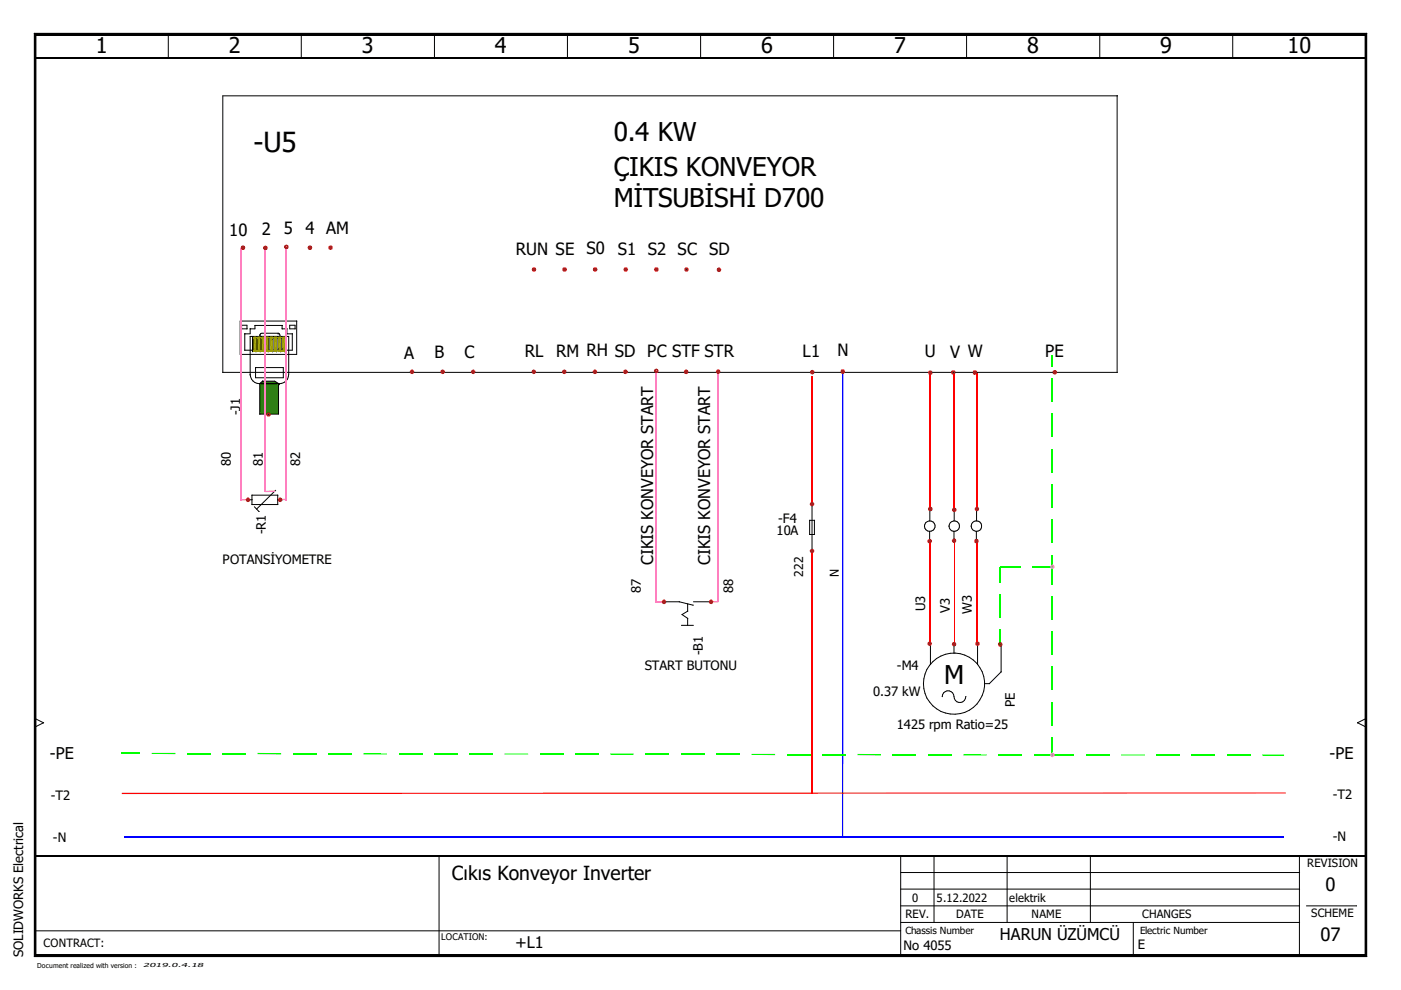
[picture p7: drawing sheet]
<svg xmlns="http://www.w3.org/2000/svg" width="297mm" height="210mm" viewBox="0 0 297 210" stroke-linecap="round" stroke-linejoin="round" font-family="sans-serif">
<path d="M.1 0h296.8v209.8h-296.8z" fill="none" stroke="#fff" stroke-width=".21"/>
<g fill="none" stroke="#000" stroke-width=".21">
<path d="M7.3 7.1l.3 .4zM7.3 7.1h282.5zM7.3 7.1v195.7zM7.3 7.1h282.5v195.7h-282.5zM7.6 7.5h281.8zM7.6 7.5v194.9zM7.6 7.5h281.8v194.9h-281.8zM35.7 7.2v5M63.9 7.2v5M92.2 7.2l-.1 5M120.4 7.2l-.1 5M148.6 7.2l-.1 5"/>
<path d="M176.8 7.2l-.1 5M205 7.2l-.1 5M233.2 7.2v5M261.4 7.2v5M289.4 7.5v194.9zM289.8 7.1l-.4 .4zM289.8 7.1v195.7zM236.9 20.3v58.7M236.9 20.3h-189.7v58.7h189.7M51.5 52.5h.1M56.2 52.5h.1M60.9 52.5h.1"/>
<path d="M65.7 52.5h.1M70.1 52.5h.1M113.2 57.1h.1M119.7 57.1h.1M126.2 57.1h.1M132.7 57.1h.1M139.1 57.1h.1M145.5 57.1h.1M152.4 57.2h.1M52.4 69.7v-.7h-1.2v.7h1.2M53 70.8h-1.1v3.5h10.1v-3.5M53 79.4h.1"/>
<path d="M53 79.4v-8.1h8.2v8.1a2.02 2.02 0 0 1-2 2M53 79.4a2.02 2.02 0 0 0 2.1 2h4.1M53.5 71.4v3.2zM53.5 71.4h7.2v3.2h-7.2M53.6 71.4v3.2M53.7 74.3h.1M53.7 74.3l.6 .1M54.2 77.9h5.9v2.2h-5.9zM54.3 74.4h.1M54.4 71.6h.1M54.4 71.6h-.7v2.7M54.4 71.6l-.1 2.8"/>
<path d="M54.6 74.3h.1M54.6 71.5h.6v2.9h-.6zM55.1 71h.1M55.1 71v.3M55.2 74.4h.1M55.2 71.6h.1M55.5 74.3h.1M55.5 74.3v-2.7l.5-.1v2.9M55.5 74.3l.5 .1M56 74.4h.1M56 71.6h.1M56.3 74.3h.1"/>
<path d="M56.3 71.5h.6v2.9h-.6zM56.9 74.4h.1M56.9 71.6h.1M57.2 74.3h.1M57.2 74.3v-2.7l.6-.1v2.9M57.2 74.3l.6 .1M57.8 74.4h.1M57.8 71.6h.1M58.1 74.3h.1M58.1 71.5h.6l-.1 2.9h-.5zM58.6 74.4h.1M58.7 71.6h.1"/>
<path d="M59 70.7h.1M59 70.7h-3.5l-.4 .3M59 70.7a.55 .55 0 0 1 .4 .6M59 74.3h.1M59.5 74.4h.1M59.6 71.6h.1M59.6 71.6l-.6-.1v2.9h.5M59.6 71.6l-.1 2.8M59.8 69v.7h1.1l-.1 1.1h1.2M59.9 74.3h.1M59.9 69h-5.8v.7h-1.1v1.1M60.4 74.4h.1"/>
<path d="M60.4 71.6h.1M60.4 71.6l-.5-.1v2.9h.5M60.4 71.6v2.8M62.6 69.7v-.7h-1.2v.7h1.2M62.9 68.1v7h-12v-7h12M87.4 78.8h.1M93.8 78.8h.1M100.3 78.8h.1M113.2 78.8h.1M119.6 78.8h.1M126.1 78.8h.1M132.6 78.8h.1"/>
<path d="M139.1 78.8h.1M145.5 78.8h.1M152.4 78.9h.1M172.2 78.9h.1M178.7 78.9h.1M197.2 79h.1M202.1 79h.1M206.7 79h.1M223.6 79h.1M59.2 81.4h.1M172.2 106.8v10M172.7 110.3v3"/>
<path d="M172.7 110.3h-1v3h1M196 111.5h.1M197.1 112.7v1.8M197.1 112.7h.1M197.2 108.1l-.1 2.3M201.2 111.5h.1M202.3 112.7v1.8M202.3 108.1v2.3M205.9 111.5h.1M207 112.7v1.8M207.1 108.1l-.1 2.3M197.3 136.5v4.3"/>
<path d="M202.3 136.5v2M207.3 136.5v4.3M212.3 136.5v6M7.4 154.1h.1M7.4 152.4l1.8 .8M9.2 153.2l-1.8 .9M9.2 153.2h.1M195.8 144.9h.1M199.8 147.7a1.22 1.22 0 0 1 1-1.2 1.22 1.22 0 0 1 1.4 .8l.1 .8a1.27 1.27 0 0 0 1.5 .8 1.27 1.27 0 0 0 1-1.2M208.7 144.9h1.1M212.3 142.5l-2.5 2.4M212.3 142.5h.1"/>
<path d="M287.8 153.2h.1M287.8 153.2l1.8 .9M289.6 154.1h.1M289.6 152.4l-1.8 .8M7.4 197.4h183.6M93.1 181.5v21.1M191 195.6h84.5M191 192.1h84.5M191 188.5h84.5M191 185h84.5M191 181.5v21.1M198.1 181.5l-.1 14.1"/>
<path d="M213.6 181.5l-.1 14.1M231.2 181.5v14.1M240.3 195.6v7M275.5 181.5h.1M275.5 181.5v21.1M277 192.1h10.6M7.3 202.8h282.5zM7.6 202.4l-.3 .4zM7.6 202.4h281.8zM289.4 202.4l.4 .4z"/>
<circle cx="197.1" cy="111.5" r="1.12"/>
<circle cx="202.3" cy="111.5" r="1.11"/>
<circle cx="207" cy="111.5" r="1.12"/>
<circle cx="202.3" cy="145" r="6.5"/>
</g>
<path d="M7.3 7.3h282.5M7.3 202.6h282.5" fill="none" stroke="#000" stroke-width=".38"/>
<path d="M7.3 7.1l.3 .4zM289.8 7.1l-.4 .4zM7.6 202.4l-.3 .4zM289.4 202.4l.4 .4z" fill="#000"/>
<path d="M7.4 7.1v195.7M7.4 12.2h282.2M289.6 7.1v195.7M7.4 181.5h282.2" fill="none" stroke="#000" stroke-width=".34"/>
<path d="M172.2 79.7v27.2M202.3 79v29.1M207.1 79v28.9M172.2 117.2v51.2M197.1 114.7v21.8M207 114.7v21.8" fill="none" stroke="#f00" stroke-width=".25"/>
<path d="M26.4 177.5h245.8" fill="none" stroke="#00f" stroke-width=".25"/>
<path d="M178.7 78.8v98.4" fill="none" stroke="#00f" stroke-width=".3"/>
<g fill="none" stroke="#0f0" stroke-width=".25">
<path d="M223.1 75.2v2.5M223.1 80.2v5M223.1 87.7v5M223.1 95.2v5M223.1 102.7v5M223.1 110.2v4.9M223.1 117.6v6.3M212.1 125.9v5M212.1 133.4v3.3M216.4 120.2h-4.3v3.2M218.9 120.2h4.2M223.1 126.4v5"/>
<path d="M223.1 133.9v5M25.7 159.7h4M32.2 159.8h5M39.7 159.8h4.9M47.1 159.8h5M62.1 159.8h5M69.6 159.8h4.9M77 159.8h5M84.5 159.9h5M92 159.9h5M99.5 159.9h5M107 159.9h5"/>
<path d="M114.5 159.9h4.9M121.9 159.9h5M129.4 159.9h5M136.9 159.9h5M144.4 159.9h4.9M151.8 159.9h5M159.3 160h5M166.8 160h5M174.3 160h5M223.1 141.4v4.9M223.1 148.8v5M223.1 156.3v3.8"/>
<path d="M189.3 160h5M196.7 160h5M204.2 160h5M211.7 160.1h5M219.2 160.1h8.5M230.2 160.1h5M237.7 160.1h5M245.2 160.1h5M252.7 160.1h4.9M260.1 160.1h5"/>
</g>
<path d="M54.6 159.8h5M181.8 160h5M267.6 160.1h4.6" fill="none" stroke="#0f0" stroke-width=".3"/>
<path d="M202.3 114.6v22" fill="none" stroke="#f00" stroke-width=".21"/>
<path d="M53.8 74.4h.5z" fill="#a5a500"/>
<path d="M53.8 74.4h.5z" fill="none" stroke="#a5a500" stroke-width=".21"/>
<path d="M53.8 74.4h.5z" fill-rule="evenodd" fill="#a5a500"/>
<path d="M53.8 74.4h.5z" fill="none" stroke="#a5a500" stroke-width=".21"/>
<path d="M53.8 74.4h.5z" fill="#a5a500"/>
<path d="M53.8 74.4h.5z" fill="none" stroke="#a5a500" stroke-width=".21"/>
<path d="M53.8 74.4h.5z" fill="#a5a500"/>
<path d="M53.8 74.4h.5z" fill="none" stroke="#a5a500" stroke-width=".21"/>
<path d="M53.8 74.4h.6z" fill="#a5a500"/>
<path d="M53.8 74.4h.6z" fill="none" stroke="#a5a500" stroke-width=".21"/>
<path d="M53.8 74.4h.6z" fill-rule="evenodd" fill="#a5a500"/>
<path d="M53.8 74.4h.6z" fill="none" stroke="#a5a500" stroke-width=".21"/>
<path d="M53.8 74.4l.6-.1z" fill="#a5a500"/>
<path d="M53.8 74.4l.6-.1z" fill="none" stroke="#a5a500" stroke-width=".21"/>
<path d="M53.7 74.3h.7z" fill="#a5a500"/>
<path d="M53.7 74.3h.7z" fill="none" stroke="#a5a500" stroke-width=".21"/>
<g fill="#a5a500">
<path d="M54.4 71.6v2.7h-.7z"/>
<path d="M53.7 71.6h.7l-.7 2.7z"/>
<path d="M53.7 71.6h.7z"/>
</g>
<path d="M53.7 71.6h.7z" fill="none" stroke="#a5a500" stroke-width=".21"/>
<path d="M53.7 71.6h.7z" fill="#a5a500"/>
<path d="M53.7 71.6h.7z" fill="none" stroke="#a5a500" stroke-width=".21"/>
<path d="M53.8 71.6h.6z" fill="#a5a500"/>
<path d="M53.8 71.6h.6z" fill="none" stroke="#a5a500" stroke-width=".21"/>
<path d="M53.8 71.5h.5z" fill="#a5a500"/>
<path d="M53.8 71.5h.5z" fill="none" stroke="#a5a500" stroke-width=".21"/>
<path d="M53.8 71.5h.5z" fill="#a5a500"/>
<path d="M53.8 71.5h.5z" fill="none" stroke="#a5a500" stroke-width=".21"/>
<path d="M53.8 71.5h.5z" fill="#a5a500"/>
<path d="M53.8 71.5h.5z" fill="none" stroke="#a5a500" stroke-width=".21"/>
<path d="M53.8 71.5h.5z" fill="#a5a500"/>
<path d="M53.8 71.5h.5z" fill="none" stroke="#a5a500" stroke-width=".21"/>
<path d="M53.8 71.5h.5z" fill-rule="evenodd" fill="#a5a500"/>
<path d="M53.8 71.5h.5z" fill="none" stroke="#a5a500" stroke-width=".21"/>
<path d="M54.7 74.4h.5z" fill="#a5a500"/>
<path d="M54.7 74.4h.5z" fill="none" stroke="#a5a500" stroke-width=".21"/>
<path d="M54.6 74.4h.6z" fill="#a5a500"/>
<path d="M54.6 74.4h.6z" fill="none" stroke="#a5a500" stroke-width=".21"/>
<path d="M54.6 74.4h.6z" fill="#a5a500"/>
<path d="M54.6 74.4h.6z" fill="none" stroke="#a5a500" stroke-width=".21"/>
<path d="M54.6 74.4h.6z" fill="#a5a500"/>
<path d="M54.6 74.4h.6z" fill="none" stroke="#a5a500" stroke-width=".21"/>
<path d="M54.6 74.4h.6z" fill="#a5a500"/>
<path d="M54.6 74.4h.6z" fill="none" stroke="#a5a500" stroke-width=".21"/>
<path d="M54.6 74.4h.6z" fill-rule="evenodd" fill="#a5a500"/>
<path d="M54.6 74.4h.6z" fill="none" stroke="#a5a500" stroke-width=".21"/>
<path d="M54.6 74.4l.6-.1z" fill="#a5a500"/>
<path d="M54.6 74.4l.6-.1z" fill="none" stroke="#a5a500" stroke-width=".21"/>
<path d="M54.6 74.3h.6z" fill="#a5a500"/>
<path d="M54.6 74.3h.6z" fill="none" stroke="#a5a500" stroke-width=".21"/>
<g fill="#a5a500">
<path d="M55.2 71.6v2.7h-.6z"/>
<path d="M54.6 71.6h.6l-.6 2.7z"/>
<path d="M54.6 71.6h.6z"/>
</g>
<path d="M54.6 71.6h.6z" fill="none" stroke="#a5a500" stroke-width=".21"/>
<path d="M54.6 71.6h.6z" fill="#a5a500"/>
<path d="M54.6 71.6h.6z" fill="none" stroke="#a5a500" stroke-width=".21"/>
<path d="M54.6 71.6l.6-.1z" fill="#a5a500"/>
<path d="M54.6 71.6l.6-.1z" fill="none" stroke="#a5a500" stroke-width=".21"/>
<path d="M54.6 71.5h.6z" fill="#a5a500"/>
<path d="M54.6 71.5h.6z" fill="none" stroke="#a5a500" stroke-width=".21"/>
<path d="M54.6 71.5h.6z" fill="#a5a500"/>
<path d="M54.6 71.5h.6z" fill="none" stroke="#a5a500" stroke-width=".21"/>
<path d="M54.6 71.5h.6z" fill="#a5a500"/>
<path d="M54.6 71.5h.6z" fill="none" stroke="#a5a500" stroke-width=".21"/>
<path d="M54.6 71.5h.6z" fill="#a5a500"/>
<path d="M54.6 71.5h.6z" fill="none" stroke="#a5a500" stroke-width=".21"/>
<path d="M54.6 71.5h.6z" fill="#a5a500"/>
<path d="M54.6 71.5h.6z" fill="none" stroke="#a5a500" stroke-width=".21"/>
<path d="M55.5 74.4h.5z" fill="#a5a500"/>
<path d="M55.5 74.4h.5z" fill="none" stroke="#a5a500" stroke-width=".21"/>
<path d="M55.5 74.4h.5z" fill="#a5a500"/>
<path d="M55.5 74.4h.5z" fill="none" stroke="#a5a500" stroke-width=".21"/>
<path d="M55.5 74.4h.5z" fill="#a5a500"/>
<path d="M55.5 74.4h.5z" fill="none" stroke="#a5a500" stroke-width=".21"/>
<path d="M55.5 74.4h.5z" fill="#a5a500"/>
<path d="M55.5 74.4h.5z" fill="none" stroke="#a5a500" stroke-width=".21"/>
<path d="M55.5 74.4h.5z" fill="#a5a500"/>
<path d="M55.5 74.4h.5z" fill="none" stroke="#a5a500" stroke-width=".21"/>
<path d="M55.5 74.4h.5z" fill="#a5a500"/>
<path d="M55.5 74.4h.5z" fill="none" stroke="#a5a500" stroke-width=".21"/>
<path d="M55.5 74.4l.5-.1z" fill="#a5a500"/>
<path d="M55.5 74.4l.5-.1z" fill="none" stroke="#a5a500" stroke-width=".21"/>
<path d="M55.5 74.3h.5z" fill="#a5a500"/>
<path d="M55.5 74.3h.5z" fill="none" stroke="#a5a500" stroke-width=".21"/>
<g fill="#a5a500">
<path d="M56 71.6v2.7h-.5z"/>
<path d="M55.5 71.6h.5l-.5 2.7z"/>
<path d="M55.5 71.6h.5z"/>
</g>
<path d="M55.5 71.6h.5z" fill="none" stroke="#a5a500" stroke-width=".21"/>
<path d="M55.5 71.6h.5z" fill="#a5a500"/>
<path d="M55.5 71.6h.5z" fill="none" stroke="#a5a500" stroke-width=".21"/>
<path d="M55.5 71.6l.5-.1z" fill="#a5a500"/>
<path d="M55.5 71.6l.5-.1z" fill="none" stroke="#a5a500" stroke-width=".21"/>
<path d="M55.5 71.6l.5-.1z" fill="#a5a500"/>
<path d="M55.5 71.6l.5-.1z" fill="none" stroke="#a5a500" stroke-width=".21"/>
<path d="M55.5 71.5h.5z" fill="#a5a500"/>
<path d="M55.5 71.5h.5z" fill="none" stroke="#a5a500" stroke-width=".21"/>
<path d="M55.5 71.5h.5z" fill-rule="evenodd" fill="#a5a500"/>
<path d="M55.5 71.5h.5z" fill="none" stroke="#a5a500" stroke-width=".21"/>
<path d="M55.5 71.5h.5z" fill="#a5a500"/>
<path d="M55.5 71.5h.5z" fill="none" stroke="#a5a500" stroke-width=".21"/>
<path d="M55.5 71.5h.5z" fill="#a5a500"/>
<path d="M55.5 71.5h.5z" fill="none" stroke="#a5a500" stroke-width=".21"/>
<path d="M56.4 74.4h.5z" fill="#a5a500"/>
<path d="M56.4 74.4h.5z" fill="none" stroke="#a5a500" stroke-width=".21"/>
<path d="M56.4 74.4h.5z" fill-rule="evenodd" fill="#a5a500"/>
<path d="M56.4 74.4h.5z" fill="none" stroke="#a5a500" stroke-width=".21"/>
<path d="M56.4 74.4h.5z" fill="#a5a500"/>
<path d="M56.4 74.4h.5z" fill="none" stroke="#a5a500" stroke-width=".21"/>
<path d="M56.3 74.4h.6z" fill="#a5a500"/>
<path d="M56.3 74.4h.6z" fill="none" stroke="#a5a500" stroke-width=".21"/>
<path d="M56.3 74.4h.6z" fill="#a5a500"/>
<path d="M56.3 74.4h.6z" fill="none" stroke="#a5a500" stroke-width=".21"/>
<path d="M56.3 74.4h.6z" fill-rule="evenodd" fill="#a5a500"/>
<path d="M56.3 74.4h.6z" fill="none" stroke="#a5a500" stroke-width=".21"/>
<path d="M56.3 74.4l.6-.1z" fill="#a5a500"/>
<path d="M56.3 74.4l.6-.1z" fill="none" stroke="#a5a500" stroke-width=".21"/>
<path d="M56.3 74.3h.6z" fill="#a5a500"/>
<path d="M56.3 74.3h.6z" fill="none" stroke="#a5a500" stroke-width=".21"/>
<g fill="#a5a500">
<path d="M56.9 71.6v2.7h-.6z"/>
<path d="M56.3 71.6h.6l-.6 2.7z"/>
<path d="M56.3 71.6h.6z"/>
</g>
<path d="M56.3 71.6h.6z" fill="none" stroke="#a5a500" stroke-width=".21"/>
<path d="M56.3 71.6h.6z" fill="#a5a500"/>
<path d="M56.3 71.6h.6z" fill="none" stroke="#a5a500" stroke-width=".21"/>
<path d="M56.3 71.6l.6-.1z" fill="#a5a500"/>
<path d="M56.3 71.6l.6-.1z" fill="none" stroke="#a5a500" stroke-width=".21"/>
<path d="M56.3 71.5h.6z" fill="#a5a500"/>
<path d="M56.3 71.5h.6z" fill="none" stroke="#a5a500" stroke-width=".21"/>
<path d="M56.3 71.5h.6z" fill="#a5a500"/>
<path d="M56.3 71.5h.6z" fill="none" stroke="#a5a500" stroke-width=".21"/>
<path d="M56.3 71.5h.6z" fill="#a5a500"/>
<path d="M56.3 71.5h.6z" fill="none" stroke="#a5a500" stroke-width=".21"/>
<path d="M56.4 71.5h.5z" fill="#a5a500"/>
<path d="M56.4 71.5h.5z" fill="none" stroke="#a5a500" stroke-width=".21"/>
<path d="M56.4 71.5h.5z" fill-rule="evenodd" fill="#a5a500"/>
<path d="M56.4 71.5h.5z" fill="none" stroke="#a5a500" stroke-width=".21"/>
<path d="M57.3 74.4h.5z" fill="#a5a500"/>
<path d="M57.3 74.4h.5z" fill="none" stroke="#a5a500" stroke-width=".21"/>
<path d="M57.3 74.4h.5z" fill="#a5a500"/>
<path d="M57.3 74.4h.5z" fill="none" stroke="#a5a500" stroke-width=".21"/>
<path d="M57.3 74.4h.5z" fill="#a5a500"/>
<path d="M57.3 74.4h.5z" fill="none" stroke="#a5a500" stroke-width=".21"/>
<path d="M57.3 74.4h.5z" fill="#a5a500"/>
<path d="M57.3 74.4h.5z" fill="none" stroke="#a5a500" stroke-width=".21"/>
<path d="M57.3 74.4h.5z" fill="#a5a500"/>
<path d="M57.3 74.4h.5z" fill="none" stroke="#a5a500" stroke-width=".21"/>
<path d="M57.2 74.4h.6z" fill="#a5a500"/>
<path d="M57.2 74.4h.6z" fill="none" stroke="#a5a500" stroke-width=".21"/>
<path d="M57.2 74.4l.6-.1z" fill="#a5a500"/>
<path d="M57.2 74.4l.6-.1z" fill="none" stroke="#a5a500" stroke-width=".21"/>
<path d="M57.2 74.3h.6z" fill="#a5a500"/>
<path d="M57.2 74.3h.6z" fill="none" stroke="#a5a500" stroke-width=".21"/>
<g fill="#a5a500">
<path d="M57.8 71.6v2.7h-.6z"/>
<path d="M57.2 71.6h.6l-.6 2.7z"/>
<path d="M57.2 71.6h.6z"/>
</g>
<path d="M57.2 71.6h.6z" fill="none" stroke="#a5a500" stroke-width=".21"/>
<path d="M57.2 71.6h.6z" fill="#a5a500"/>
<path d="M57.2 71.6h.6z" fill="none" stroke="#a5a500" stroke-width=".21"/>
<path d="M57.2 71.6l.6-.1z" fill="#a5a500"/>
<path d="M57.2 71.6l.6-.1z" fill="none" stroke="#a5a500" stroke-width=".21"/>
<path d="M57.2 71.6l.6-.1z" fill="#a5a500"/>
<path d="M57.2 71.6l.6-.1z" fill="none" stroke="#a5a500" stroke-width=".21"/>
<path d="M57.3 71.5h.5z" fill="#a5a500"/>
<path d="M57.3 71.5h.5z" fill="none" stroke="#a5a500" stroke-width=".21"/>
<path d="M57.3 71.5h.5z" fill-rule="evenodd" fill="#a5a500"/>
<path d="M57.3 71.5h.5z" fill="none" stroke="#a5a500" stroke-width=".21"/>
<path d="M57.3 71.5h.5z" fill="#a5a500"/>
<path d="M57.3 71.5h.5z" fill="none" stroke="#a5a500" stroke-width=".21"/>
<path d="M57.3 71.5h.5z" fill="#a5a500"/>
<path d="M57.3 71.5h.5z" fill="none" stroke="#a5a500" stroke-width=".21"/>
<path d="M58.2 74.4h.5z" fill="#a5a500"/>
<path d="M58.2 74.4h.5z" fill="none" stroke="#a5a500" stroke-width=".21"/>
<path d="M58.2 74.4h.5z" fill-rule="evenodd" fill="#a5a500"/>
<path d="M58.2 74.4h.5z" fill="none" stroke="#a5a500" stroke-width=".21"/>
<path d="M58.2 74.4h.5z" fill="#a5a500"/>
<path d="M58.2 74.4h.5z" fill="none" stroke="#a5a500" stroke-width=".21"/>
<path d="M58.1 74.4h.6z" fill="#a5a500"/>
<path d="M58.1 74.4h.6z" fill="none" stroke="#a5a500" stroke-width=".21"/>
<path d="M58.1 74.4h.6z" fill="#a5a500"/>
<path d="M58.1 74.4h.6z" fill="none" stroke="#a5a500" stroke-width=".21"/>
<path d="M58.1 74.4h.6z" fill-rule="evenodd" fill="#a5a500"/>
<path d="M58.1 74.4h.6z" fill="none" stroke="#a5a500" stroke-width=".21"/>
<path d="M58.1 74.4l.6-.1z" fill="#a5a500"/>
<path d="M58.1 74.4l.6-.1z" fill="none" stroke="#a5a500" stroke-width=".21"/>
<path d="M58.1 74.3h.6z" fill="#a5a500"/>
<path d="M58.1 74.3h.6z" fill="none" stroke="#a5a500" stroke-width=".21"/>
<g fill="#a5a500">
<path d="M58.7 71.6v2.7h-.6z"/>
<path d="M58.1 71.6h.6l-.6 2.7z"/>
<path d="M58.1 71.6h.6z"/>
</g>
<path d="M58.1 71.6h.6z" fill="none" stroke="#a5a500" stroke-width=".21"/>
<path d="M58.1 71.6h.6z" fill="#a5a500"/>
<path d="M58.1 71.6h.6z" fill="none" stroke="#a5a500" stroke-width=".21"/>
<path d="M58.1 71.6l.6-.1z" fill="#a5a500"/>
<path d="M58.1 71.6l.6-.1z" fill="none" stroke="#a5a500" stroke-width=".21"/>
<path d="M58.1 71.5h.6z" fill="#a5a500"/>
<path d="M58.1 71.5h.6z" fill="none" stroke="#a5a500" stroke-width=".21"/>
<path d="M58.1 71.5h.6z" fill="#a5a500"/>
<path d="M58.1 71.5h.6z" fill="none" stroke="#a5a500" stroke-width=".21"/>
<path d="M58.1 71.5h.6z" fill="#a5a500"/>
<path d="M58.1 71.5h.6z" fill="none" stroke="#a5a500" stroke-width=".21"/>
<path d="M58.2 71.5h.5z" fill="#a5a500"/>
<path d="M58.2 71.5h.5z" fill="none" stroke="#a5a500" stroke-width=".21"/>
<path d="M58.2 71.5h.4z" fill-rule="evenodd" fill="#a5a500"/>
<path d="M58.2 71.5h.4z" fill="none" stroke="#a5a500" stroke-width=".21"/>
<path d="M59.1 74.4h.5z" fill="#a5a500"/>
<path d="M59.1 74.4h.5z" fill="none" stroke="#a5a500" stroke-width=".21"/>
<path d="M59.1 74.4h.5z" fill-rule="evenodd" fill="#a5a500"/>
<path d="M59.1 74.4h.5z" fill="none" stroke="#a5a500" stroke-width=".21"/>
<path d="M59.1 74.4h.5z" fill="#a5a500"/>
<path d="M59.1 74.4h.5z" fill="none" stroke="#a5a500" stroke-width=".21"/>
<path d="M59 74.4h.6z" fill="#a5a500"/>
<path d="M59 74.4h.6z" fill="none" stroke="#a5a500" stroke-width=".21"/>
<path d="M59 74.4h.6z" fill="#a5a500"/>
<path d="M59 74.4h.6z" fill="none" stroke="#a5a500" stroke-width=".21"/>
<path d="M59 74.4h.6z" fill-rule="evenodd" fill="#a5a500"/>
<path d="M59 74.4h.6z" fill="none" stroke="#a5a500" stroke-width=".21"/>
<path d="M59 74.4l.6-.1z" fill="#a5a500"/>
<path d="M59 74.4l.6-.1z" fill="none" stroke="#a5a500" stroke-width=".21"/>
<path d="M59 74.3h.6z" fill="#a5a500"/>
<path d="M59 74.3h.6z" fill="none" stroke="#a5a500" stroke-width=".21"/>
<g fill="#a5a500">
<path d="M59.6 71.6v2.7h-.6z"/>
<path d="M59 71.6h.6l-.6 2.7z"/>
<path d="M59 71.6h.6z"/>
</g>
<path d="M59 71.6h.6z" fill="none" stroke="#a5a500" stroke-width=".21"/>
<path d="M59 71.6h.6z" fill="#a5a500"/>
<path d="M59 71.6h.6z" fill="none" stroke="#a5a500" stroke-width=".21"/>
<path d="M59 71.6h.6z" fill="#a5a500"/>
<path d="M59 71.6h.6z" fill="none" stroke="#a5a500" stroke-width=".21"/>
<path d="M59 71.5h.6z" fill="#a5a500"/>
<path d="M59 71.5h.6z" fill="none" stroke="#a5a500" stroke-width=".21"/>
<path d="M59 71.5h.6z" fill="#a5a500"/>
<path d="M59 71.5h.6z" fill="none" stroke="#a5a500" stroke-width=".21"/>
<path d="M59 71.5h.6z" fill="#a5a500"/>
<path d="M59 71.5h.6z" fill="none" stroke="#a5a500" stroke-width=".21"/>
<path d="M59.1 71.5h.5z" fill="#a5a500"/>
<path d="M59.1 71.5h.5z" fill="none" stroke="#a5a500" stroke-width=".21"/>
<path d="M59.1 71.5h.4z" fill-rule="evenodd" fill="#a5a500"/>
<path d="M59.1 71.5h.4z" fill="none" stroke="#a5a500" stroke-width=".21"/>
<path d="M59.9 74.4h.5z" fill="#a5a500"/>
<path d="M59.9 74.4h.5z" fill="none" stroke="#a5a500" stroke-width=".21"/>
<path d="M59.9 74.4h.5z" fill-rule="evenodd" fill="#a5a500"/>
<path d="M59.9 74.4h.5z" fill="none" stroke="#a5a500" stroke-width=".21"/>
<path d="M59.9 74.4h.5z" fill="#a5a500"/>
<path d="M59.9 74.4h.5z" fill="none" stroke="#a5a500" stroke-width=".21"/>
<path d="M59.9 74.4h.5z" fill="#a5a500"/>
<path d="M59.9 74.4h.5z" fill="none" stroke="#a5a500" stroke-width=".21"/>
<path d="M59.9 74.4h.5z" fill="#a5a500"/>
<path d="M59.9 74.4h.5z" fill="none" stroke="#a5a500" stroke-width=".21"/>
<path d="M59.9 74.4h.5z" fill-rule="evenodd" fill="#a5a500"/>
<path d="M59.9 74.4h.5z" fill="none" stroke="#a5a500" stroke-width=".21"/>
<path d="M59.9 74.4l.5-.1z" fill="#a5a500"/>
<path d="M59.9 74.4l.5-.1z" fill="none" stroke="#a5a500" stroke-width=".21"/>
<path d="M59.9 74.3h.5z" fill="#a5a500"/>
<path d="M59.9 74.3h.5z" fill="none" stroke="#a5a500" stroke-width=".21"/>
<g fill="#a5a500">
<path d="M60.4 71.6v2.7h-.5z"/>
<path d="M59.9 71.6h.5l-.5 2.7z"/>
<path d="M59.9 71.6h.5z"/>
</g>
<path d="M59.9 71.6h.5z" fill="none" stroke="#a5a500" stroke-width=".21"/>
<path d="M59.9 71.6h.5z" fill="#a5a500"/>
<path d="M59.9 71.6h.5z" fill="none" stroke="#a5a500" stroke-width=".21"/>
<path d="M59.9 71.6h.5z" fill="#a5a500"/>
<path d="M59.9 71.6h.5z" fill="none" stroke="#a5a500" stroke-width=".21"/>
<path d="M59.9 71.5h.5z" fill="#a5a500"/>
<path d="M59.9 71.5h.5z" fill="none" stroke="#a5a500" stroke-width=".21"/>
<path d="M59.9 71.5h.5z" fill="#a5a500"/>
<path d="M59.9 71.5h.5z" fill="none" stroke="#a5a500" stroke-width=".21"/>
<path d="M59.9 71.5h.5z" fill="#a5a500"/>
<path d="M59.9 71.5h.5z" fill="none" stroke="#a5a500" stroke-width=".21"/>
<path d="M59.9 71.5h.5z" fill="#a5a500"/>
<path d="M59.9 71.5h.5z" fill="none" stroke="#a5a500" stroke-width=".21"/>
<path d="M59.9 71.5h.5z" fill-rule="evenodd" fill="#a5a500"/>
<path d="M59.9 71.5h.5z" fill="none" stroke="#a5a500" stroke-width=".21"/>
<g fill="#1f7f00">
<path d="M59.1 81.3v6.5h-4z"/>
<path d="M55.1 81.3h4l-4 6.5z"/>
<path d="M55.1 81.3l3.1-.5 .9 .5z"/>
<path d="M55.1 81.3l.6-.5h2.5z"/>
</g>
<path d="M55.1 81.3l.6-.5h2.5l.9 .5v6.5h-4zM55.1 81.3h4M56.9 87.8h.1M52.4 106h1.1M53.9 107.4l1 1.1M58.5 104l-4.1 3.9M58.9 105v2M58.9 106h1M58.9 105h-5.5v2h5.5" fill="none" stroke="#000" stroke-width=".21"/>
<path d="M197.3 79v28.9" fill="none" stroke="#f00" stroke-width=".25"/>
<path d="M25.8 168.2h246.8" fill="none" stroke="#f00" stroke-width=".34"/>
<path d="M51.1 52.5v53.6M56.3 52.5v51.8M60.7 52.3v53.8M139.1 78.6v49M152.2 78.8v48.9" fill="none" stroke="#ff7fbf" stroke-width=".3"/>
<path d="M51.3 105.8h1.3v.3h-1.3z" fill="#ff7fbf"/>
<path d="M56.2 104.2h2.2" fill="none" stroke="#ff7fbf" stroke-width=".34"/>
<path d="M59.1 105.7h1.5l.1 .3h-1.6z" fill="#ff7fbf"/>
<path d="M140.8 127.6h3.3M144 127.6l3 .7M144.5 132.6h2.5M144.6 130.3l1.2 .8M144.6 130.3h.1M145.8 128.1v1.5M145.8 131.1v1.5M145.8 131.1h.1M145.8 129.6l-1.2 .7M145.8 129.6h.1M145.8 128.1h.1M147 127.6h3.8" fill="none" stroke="#000" stroke-width=".21"/>
<g fill="#ff7fbf">
<path d="M150.7 127.4h1.7v.3h-1.6z"/>
<path d="M139 127.5h1.5v.3h-1.5z" fill-rule="evenodd"/>
</g>
<g fill="#a50000">
<path d="M224 78.6l.1 .4h-.4z"/>
<path d="M223.6 78.4l.4 .2-.3 .3z"/>
<path d="M223.3 78.6l.3-.2v.5z"/>
<path d="M223.3 78.6l.3 .4h-.5z"/>
<path d="M223.1 79h.5l-.3 .3z"/>
<path d="M223.3 79.3l.3-.3v.4z"/>
<path d="M223.6 79l.4 .3-.4 .1z"/>
<path d="M223.7 79h.4l-.1 .3z"/>
</g>
<g fill="#ff7fdf">
<path d="M223.2 120.1l.3-.3 .1 .4z"/>
<path d="M223.1 119.7l.4 .1-.3 .3z"/>
<path d="M222.8 119.8l.3-.1v.4z"/>
<path d="M222.8 119.8l.3 .4h-.5z"/>
<path d="M222.6 120.2h.5l-.3 .3z"/>
<path d="M223.1 120.2v.5l-.3-.2z"/>
<path d="M223.1 120.2l.4 .3-.4 .2z"/>
<path d="M223.2 120.2h.4l-.1 .3z"/>
<path d="M223.2 160l.3-.3 .1 .4z"/>
<path d="M223.1 159.6l.4 .1-.3 .3z"/>
<path d="M222.8 159.7l.3-.1v.4z"/>
<path d="M222.8 159.7l.3 .4h-.5z"/>
<path d="M222.6 160.1h.5l-.3 .3z"/>
<path d="M222.8 160.4l.3-.3v.5z"/>
<path d="M223.1 160.1l.4 .3-.4 .2z"/>
<path d="M223.2 160.1h.4l-.1 .3z"/>
</g>
<g fill="#a50000">
<path d="M212.4 136.3l.2 .4h-.5z"/>
<path d="M212.1 136.1l.3 .2-.3 .3z"/>
<path d="M211.7 136.3l.4-.2v.5z"/>
<path d="M211.7 136.3l.3 .4h-.4z"/>
<path d="M211.6 136.7h.4l-.3 .3z"/>
<path d="M211.7 137l.4-.3v.5z"/>
<path d="M212.1 136.7l.3 .3-.3 .2z"/>
<path d="M212.1 136.7h.5l-.2 .3z"/>
<path d="M207.3 136.4l.3-.3 .2 .4z"/>
<path d="M207.3 136l.3 .1-.3 .3z"/>
<path d="M206.9 136.1l.4-.1v.4z"/>
<path d="M206.9 136.1l.3 .4h-.4z"/>
<path d="M206.8 136.5h.4l-.3 .3z"/>
<path d="M206.9 136.8l.4-.3v.5z"/>
<path d="M207.3 136.5l.3 .3-.3 .2z"/>
<path d="M207.3 136.5h.5l-.2 .3z"/>
<path d="M207.2 107.9l.3-.3 .1 .3z"/>
<path d="M207.1 107.4l.4 .2-.3 .3z"/>
<path d="M206.8 107.6l.3-.2v.5z"/>
<path d="M206.8 107.6l.3 .3h-.5z"/>
<path d="M206.6 107.9h.5l-.3 .4z"/>
<path d="M207.1 107.9v.5l-.3-.1z"/>
<path d="M207.1 107.9l.4 .4-.4 .1z"/>
<path d="M207.2 107.9h.4l-.1 .4z"/>
<path d="M207.1 114.7l.3-.3 .1 .3z"/>
<path d="M207 114.2l.4 .2-.3 .3z"/>
<path d="M206.7 114.4l.3-.2v.5z"/>
<path d="M206.7 114.4l.3 .3h-.5z"/>
<path d="M206.5 114.7l.5 .1-.3 .3z"/>
<path d="M207 114.8v.4l-.3-.1z"/>
<path d="M207 114.8l.4 .3-.4 .1z"/>
<path d="M207.1 114.7h.4l-.1 .4z"/>
<path d="M206.7 79l.3-.4 .2 .4z"/>
<path d="M206.7 78.5l.3 .1-.3 .4z"/>
<path d="M206.3 78.6l.4-.1v.5z"/>
<path d="M206.3 78.6l.3 .4h-.4z"/>
<path d="M206.2 79h.5l-.4 .3z"/>
<path d="M206.3 79.3l.4-.3v.5z"/>
<path d="M206.7 79l.3 .3-.3 .2z"/>
<path d="M206.7 79h.5l-.2 .3z"/>
<path d="M202.3 108l.4-.3 .1 .4z"/>
<path d="M202.3 107.6l.4 .1-.4 .3z"/>
<path d="M202 107.7l.3-.1v.4z"/>
<path d="M202 107.7l.3 .3-.5 .1z"/>
<path d="M201.8 108.1h.5l-.3 .4z"/>
<path d="M202.3 108.1v.5l-.3-.1z"/>
<path d="M202.3 108.1l.4 .4-.4 .1z"/>
<path d="M202.3 108.1h.5l-.1 .4z"/>
<path d="M202.3 136.6l.3-.4 .2 .4z"/>
<path d="M202.3 136.1l.3 .1-.3 .4z"/>
<path d="M201.9 136.2l.4-.1v.4z"/>
<path d="M201.9 136.2l.3 .4h-.4z"/>
<path d="M201.8 136.6h.5l-.4 .3z"/>
<path d="M202.3 136.6v.5l-.4-.2z"/>
<path d="M202.3 136.6l.3 .3-.3 .2z"/>
<path d="M202.3 136.6h.5l-.2 .3z"/>
<path d="M202.3 114.6l.3-.3 .2 .3z"/>
<path d="M202.3 114.1l.3 .2-.3 .3z"/>
<path d="M201.9 114.3l.4-.2v.5z"/>
<path d="M201.9 114.3l.3 .3h-.4z"/>
<path d="M201.8 114.6l.5 .1-.4 .3z"/>
<path d="M201.9 115l.4-.3v.4z"/>
<path d="M202.3 114.7l.3 .3-.3 .1z"/>
<path d="M202.3 114.7l.5-.1-.2 .4z"/>
<path d="M202.1 79l.4-.4 .1 .4z"/>
<path d="M202.1 78.5l.4 .1-.4 .4z"/>
<path d="M201.8 78.6l.3-.1v.5z"/>
<path d="M201.8 78.6l.3 .4h-.5z"/>
<path d="M201.6 79h.5l-.3 .3z"/>
<path d="M202.1 79v.5l-.3-.2z"/>
<path d="M202.1 79l.4 .3-.4 .2z"/>
<path d="M202.1 79h.5l-.1 .3z"/>
<path d="M197.3 107.9l.3-.3 .1 .3z"/>
<path d="M197.3 107.4l.3 .2-.3 .3z"/>
<path d="M196.9 107.6l.4-.2v.5z"/>
<path d="M196.9 107.6l.3 .3h-.4z"/>
<path d="M196.8 107.9h.4l-.3 .4z"/>
<path d="M196.9 108.3l.4-.4v.5z"/>
<path d="M197.3 107.9l.3 .4-.3 .1z"/>
<path d="M197.3 107.9h.4l-.1 .4z"/>
<path d="M197.6 78.7l.1 .3h-.4z"/>
<path d="M197.3 78.5l.3 .2-.3 .3z"/>
<path d="M196.9 78.7l.4-.2v.5z"/>
<path d="M196.9 78.7l.3 .3h-.4z"/>
<path d="M196.8 79l.4 .1-.3 .3z"/>
<path d="M196.9 79.4l.4-.3v.4z"/>
<path d="M197.3 79.1l.3 .3-.3 .1z"/>
<path d="M197.3 79h.4l-.1 .4z"/>
<path d="M197.1 136.4l.3-.3 .2 .4z"/>
<path d="M197.1 136l.3 .1-.3 .3z"/>
<path d="M196.8 136.1l.3-.1v.4z"/>
<path d="M196.8 136.1l.3 .4h-.5z"/>
<path d="M196.6 136.5h.5l-.3 .3z"/>
<path d="M197.1 136.5v.5l-.3-.2z"/>
<path d="M197.1 136.5l.3 .3-.3 .2z"/>
<path d="M197.1 136.5h.5l-.2 .3z"/>
<path d="M197.1 114.7l.3-.3 .2 .3z"/>
<path d="M197.1 114.3l.3 .1-.3 .3z"/>
<path d="M196.8 114.4l.3-.1v.4z"/>
<path d="M196.8 114.4l.3 .3h-.5z"/>
<path d="M196.6 114.7l.5 .1-.3 .3z"/>
<path d="M197.1 114.8v.4l-.3-.1z"/>
<path d="M197.1 114.8l.3 .3-.3 .1z"/>
<path d="M197.1 114.7h.5l-.2 .4z"/>
<path d="M178.7 78.7l.3-.3 .2 .4z"/>
<path d="M178.7 78.3l.3 .1-.3 .3z"/>
<path d="M178.3 78.4l.4-.1v.4z"/>
<path d="M178.3 78.4l.3 .4h-.4z"/>
<path d="M178.2 78.8h.4l-.3 .3z"/>
<path d="M178.3 79.1l.4-.3v.5z"/>
<path d="M178.7 78.8l.3 .3-.3 .2z"/>
<path d="M178.7 78.8h.5l-.2 .3z"/>
<path d="M172.3 78.9l.3-.3 .1 .3z"/>
<path d="M172.2 78.4l.4 .2-.3 .3z"/>
<path d="M171.9 78.6l.3-.2v.5z"/>
<path d="M171.9 78.6l.3 .3h-.5z"/>
<path d="M171.7 78.9l.5 .1-.3 .2z"/>
<path d="M172.2 79v.4l-.3-.2z"/>
<path d="M172.2 79l.4 .2-.4 .2z"/>
<path d="M172.3 78.9h.4l-.1 .3z"/>
<path d="M172.2 106.8l.3-.2 .2 .3z"/>
<path d="M172.2 106.4l.3 .2-.3 .2z"/>
<path d="M171.8 106.6l.4-.2v.4z"/>
<path d="M171.8 106.6l.3 .3h-.4z"/>
<path d="M171.7 106.9h.4l-.3 .3z"/>
<path d="M172.1 106.9l.1 .5-.4-.2z"/>
<path d="M172.2 106.9l.3 .3-.3 .2z"/>
<path d="M172.2 106.9h.5l-.2 .3z"/>
<path d="M172.2 116.8l.3-.3 .2 .3z"/>
<path d="M172.2 116.3l.3 .2-.3 .3z"/>
<path d="M171.8 116.5l.4-.2v.5z"/>
<path d="M171.8 116.5l.3 .3h-.4z"/>
<path d="M171.7 116.8h.4l-.3 .4z"/>
<path d="M172.1 116.8l.1 .5-.4-.1z"/>
<path d="M172.2 116.8l.3 .4-.3 .1z"/>
<path d="M172.2 116.8h.5l-.2 .4z"/>
<path d="M152.5 57.1l.3-.2 .1 .3z"/>
<path d="M152.4 56.7l.4 .2-.3 .2z"/>
<path d="M152.1 56.9l.3-.2v.4z"/>
<path d="M152.1 56.9l.3 .3h-.5z"/>
<path d="M151.9 57.2h.5l-.3 .3z"/>
<path d="M152.1 57.5l.3-.3v.5z"/>
<path d="M152.4 57.2l.4 .3-.4 .2z"/>
<path d="M152.5 57.2h.4l-.1 .3z"/>
<path d="M152.3 78.7l.3-.3 .2 .4z"/>
<path d="M152.3 78.3l.3 .1-.3 .3z"/>
<path d="M151.9 78.4l.4-.1v.4z"/>
<path d="M151.9 78.4l.3 .4h-.4z"/>
<path d="M151.8 78.8h.4l-.3 .3z"/>
<path d="M152.2 78.8l.1 .5-.4-.2z"/>
<path d="M152.3 78.8l.3 .3-.3 .2z"/>
<path d="M152.3 78.8h.5l-.2 .3z"/>
<path d="M150.8 127.6l.3-.3 .2 .3z"/>
<path d="M150.8 127.1l.3 .2-.3 .3z"/>
<path d="M150.4 127.3l.4-.2v.5z"/>
<path d="M150.4 127.3l.3 .3h-.4z"/>
<path d="M150.3 127.6h.4l-.3 .3z"/>
<path d="M150.4 127.9l.4-.3v.5z"/>
<path d="M150.8 127.6l.3 .3-.3 .2z"/>
<path d="M150.8 127.6h.5l-.2 .3z"/>
<path d="M145.6 57.1l.3-.3 .1 .3z"/>
<path d="M145.5 56.6l.4 .2-.3 .3z"/>
<path d="M145.2 56.8l.3-.2v.5z"/>
<path d="M145.2 56.8l.3 .3h-.5z"/>
<path d="M145 57.1l.5 .1-.3 .3z"/>
<path d="M145.5 57.2v.5l-.3-.2z"/>
<path d="M145.5 57.2l.4 .3-.4 .2z"/>
<path d="M145.6 57.1h.4l-.1 .4z"/>
<path d="M145.5 78.8l.3-.3 .2 .3z"/>
<path d="M145.5 78.3l.3 .2-.3 .3z"/>
<path d="M145.1 78.5l.4-.2v.5z"/>
<path d="M145.1 78.5l.4 .3h-.5z"/>
<path d="M145 78.8l.5 .1-.4 .3z"/>
<path d="M145.1 79.2l.4-.3v.4z"/>
<path d="M145.5 78.9l.3 .3-.3 .1z"/>
<path d="M145.5 78.8h.5l-.2 .4z"/>
<path d="M141.1 127.3l.2 .3h-.5z"/>
<path d="M140.8 127.1l.3 .2-.3 .3z"/>
<path d="M140.4 127.3l.4-.2v.5z"/>
<path d="M140.4 127.3l.4 .3h-.5z"/>
<path d="M140.3 127.6h.5l-.4 .4z"/>
<path d="M140.8 127.6v.5l-.4-.1z"/>
<path d="M140.8 127.6l.3 .4-.3 .1z"/>
<path d="M140.8 127.6h.5l-.2 .4z"/>
<path d="M139.5 56.8l.2 .3h-.5z"/>
<path d="M139.1 56.6l.4 .2-.3 .3z"/>
<path d="M138.8 56.8l.3-.2v.5z"/>
<path d="M138.8 56.8l.3 .3h-.5z"/>
<path d="M138.6 57.1l.5 .1-.3 .3z"/>
<path d="M139.1 57.2v.5l-.3-.2z"/>
<path d="M139.1 57.2l.4 .3-.4 .2z"/>
<path d="M139.2 57.1h.5l-.2 .4z"/>
<path d="M139.2 78.6l.3-.3 .2 .3z"/>
<path d="M139.1 78.1l.4 .2-.3 .3z"/>
<path d="M138.8 78.3l.3-.2v.5z"/>
<path d="M138.8 78.3l.3 .3h-.5z"/>
<path d="M138.6 78.6l.5 .1-.3 .3z"/>
<path d="M139.1 78.7v.4l-.3-.1z"/>
<path d="M139.1 78.7l.4 .3-.4 .1z"/>
<path d="M139.2 78.6h.5l-.2 .4z"/>
<path d="M133 56.8l.2 .3h-.5z"/>
<path d="M132.7 56.6l.3 .2-.3 .3z"/>
<path d="M132.3 56.8l.4-.2v.5z"/>
<path d="M132.3 56.8l.3 .3h-.4z"/>
<path d="M132.2 57.1l.4 .1-.3 .3z"/>
<path d="M132.6 57.2l.1 .5-.4-.2z"/>
<path d="M132.7 57.2l.3 .3-.3 .2z"/>
<path d="M132.7 57.1h.5l-.2 .4z"/>
<path d="M132.7 78.8l.3-.3 .1 .3z"/>
<path d="M132.6 78.3l.4 .2-.3 .3z"/>
<path d="M132.2 78.5l.4-.2v.5z"/>
<path d="M132.2 78.5l.4 .3h-.5z"/>
<path d="M132.1 78.8l.5 .1-.4 .3z"/>
<path d="M132.2 79.2l.4-.3v.4z"/>
<path d="M132.6 78.9l.4 .3-.4 .1z"/>
<path d="M132.7 78.8h.4l-.1 .4z"/>
<path d="M126.5 56.8l.2 .3h-.5z"/>
<path d="M126.2 56.6l.3 .2-.3 .3z"/>
<path d="M125.9 56.8l.3-.2v.5z"/>
<path d="M125.9 56.8l.2 .3h-.4z"/>
<path d="M125.7 57.1l.4 .1-.2 .3z"/>
<path d="M126.1 57.2l.1 .5-.3-.2z"/>
<path d="M126.2 57.2l.3 .3-.3 .2z"/>
<path d="M126.2 57.1h.5l-.2 .4z"/>
<path d="M126.1 78.8l.4-.3 .1 .3z"/>
<path d="M126.1 78.3l.4 .2-.4 .3z"/>
<path d="M125.8 78.5l.3-.2v.5z"/>
<path d="M125.8 78.5l.3 .3h-.5z"/>
<path d="M125.6 78.8l.5 .1-.3 .3z"/>
<path d="M125.8 79.2l.3-.3v.4z"/>
<path d="M126.1 78.9l.4 .3-.4 .1z"/>
<path d="M126.1 78.9l.5-.1-.1 .4z"/>
<path d="M120.1 56.8l.1 .3h-.4z"/>
<path d="M119.7 56.6l.4 .2-.3 .3z"/>
<path d="M119.3 56.8l.4-.2v.5z"/>
<path d="M119.3 56.8l.4 .3h-.5z"/>
<path d="M119.2 57.1l.5 .1-.4 .3z"/>
<path d="M119.3 57.5l.4-.3v.5z"/>
<path d="M119.7 57.2l.4 .3-.4 .2z"/>
<path d="M119.8 57.1h.4l-.1 .4z"/>
<path d="M119.7 78.8l.3-.3 .1 .3z"/>
<path d="M119.6 78.3l.4 .2-.3 .3z"/>
<path d="M119.3 78.5l.3-.2v.5z"/>
<path d="M119.3 78.5l.3 .3h-.4z"/>
<path d="M119.2 78.8l.4 .1-.3 .3z"/>
<path d="M119.3 79.2l.3-.3v.4z"/>
<path d="M119.6 78.9l.4 .3-.4 .1z"/>
<path d="M119.7 78.9l.4-.1-.1 .4z"/>
<path d="M113.2 57.1l.4-.3 .1 .3z"/>
<path d="M113.2 56.6l.4 .2-.4 .3z"/>
<path d="M112.9 56.8l.3-.2v.5z"/>
<path d="M112.9 56.8l.3 .3h-.5z"/>
<path d="M112.7 57.1l.5 .1-.3 .3z"/>
<path d="M112.9 57.5l.3-.3v.5z"/>
<path d="M113.2 57.2l.4 .3-.4 .2z"/>
<path d="M113.2 57.2l.5-.1-.1 .4z"/>
<path d="M113.2 78.8l.3-.3 .2 .3z"/>
<path d="M113.2 78.3l.3 .2-.3 .3z"/>
<path d="M112.8 78.5l.4-.2v.5z"/>
<path d="M112.8 78.5l.3 .3h-.4z"/>
<path d="M112.7 78.8l.5 .1-.4 .3z"/>
<path d="M112.8 79.2l.4-.3v.4z"/>
<path d="M113.2 78.9l.3 .3-.3 .1z"/>
<path d="M113.2 78.9l.5-.1-.2 .4z"/>
<path d="M100.4 78.8l.3-.3 .1 .3z"/>
<path d="M100.3 78.3l.4 .2-.3 .3z"/>
<path d="M100 78.5l.3-.2v.5z"/>
<path d="M100 78.5l.3 .3h-.5z"/>
<path d="M99.8 78.8l.5 .1-.3 .3z"/>
<path d="M100.3 78.9v.4l-.3-.1z"/>
<path d="M100.3 78.9l.4 .3-.4 .1z"/>
<path d="M100.4 78.8h.4l-.1 .4z"/>
<path d="M93.9 78.8l.3-.3 .2 .3z"/>
<path d="M93.8 78.3l.4 .2-.3 .3z"/>
<path d="M93.5 78.5l.3-.2v.5z"/>
<path d="M93.5 78.5l.3 .3h-.5z"/>
<path d="M93.3 78.8l.5 .1-.3 .3z"/>
<path d="M93.5 79.2l.3-.3v.4z"/>
<path d="M93.8 78.9l.4 .3-.4 .1z"/>
<path d="M93.9 78.8h.5l-.2 .4z"/>
<path d="M87.4 78.8l.3-.3 .1 .3z"/>
<path d="M87.4 78.3l.3 .2-.3 .3z"/>
<path d="M87 78.5l.4-.2v.5z"/>
<path d="M87 78.5l.3 .3h-.4z"/>
<path d="M86.9 78.8l.4 .1-.3 .3z"/>
<path d="M87 79.2l.4-.3v.4z"/>
<path d="M87.4 78.9l.3 .3-.3 .1z"/>
<path d="M87.4 78.9l.4-.1-.1 .4z"/>
<path d="M70.1 52.5l.3-.3 .2 .3z"/>
<path d="M70.1 52l.3 .2-.3 .3z"/>
<path d="M69.7 52.2l.4-.2v.5z"/>
<path d="M69.7 52.2l.4 .3h-.5z"/>
<path d="M69.6 52.5h.5l-.4 .4z"/>
<path d="M70.1 52.5v.5l-.4-.1z"/>
<path d="M70.1 52.5l.3 .4-.3 .1z"/>
<path d="M70.1 52.5h.5l-.2 .4z"/>
<path d="M65.7 52.5l.4-.3 .1 .3z"/>
<path d="M65.7 52l.4 .2-.4 .3z"/>
<path d="M65.4 52.2l.3-.2v.5z"/>
<path d="M65.4 52.2l.3 .3h-.5z"/>
<path d="M65.2 52.5h.5l-.3 .4z"/>
<path d="M65.7 52.5v.5l-.3-.1z"/>
<path d="M65.7 52.5l.4 .4-.4 .1z"/>
<path d="M65.7 52.5h.5l-.1 .4z"/>
<path d="M60.7 52.3l.4-.3 .1 .3z"/>
<path d="M60.7 51.9l.4 .1-.4 .3z"/>
<path d="M60.4 52l.3-.1v.4z"/>
<path d="M60.4 52l.3 .3h-.5z"/>
<path d="M60.2 52.3l.5 .1-.3 .3z"/>
<path d="M60.7 52.4v.4l-.3-.1z"/>
<path d="M60.7 52.4l.4 .3-.4 .1z"/>
<path d="M60.7 52.3h.5l-.1 .4z"/>
<path d="M59.4 105.9l.3-.3 .2 .4z"/>
<path d="M59.4 105.5l.3 .1-.3 .3z"/>
<path d="M59.1 105.6l.3-.1v.4z"/>
<path d="M59.1 105.6l.2 .4h-.4z"/>
<path d="M58.9 106h.4l-.2 .3z"/>
<path d="M59.3 106l.1 .5-.3-.2z"/>
<path d="M59.4 106l.3 .3-.3 .2z"/>
<path d="M59.4 106h.5l-.2 .3z"/>
<path d="M57.3 87.5l.1 .3h-.4z"/>
<path d="M56.9 87.4l.4 .1-.3 .3z"/>
<path d="M56.6 87.5l.3-.1v.4z"/>
<path d="M56.6 87.5l.3 .3h-.5z"/>
<path d="M56.4 87.8l.5 .1-.3 .3z"/>
<path d="M56.9 87.9v.4l-.3-.1z"/>
<path d="M56.9 87.9l.4 .3-.4 .1z"/>
<path d="M57 87.8h.4l-.1 .4z"/>
<path d="M56.3 52.5l.3-.3 .2 .3z"/>
<path d="M56.3 52.1l.3 .1-.3 .3z"/>
<path d="M55.9 52.2l.4-.1v.4z"/>
<path d="M55.9 52.2l.3 .3h-.5z"/>
<path d="M55.7 52.5l.5 .1-.3 .3z"/>
<path d="M56.2 52.6l.1 .4-.4-.1z"/>
<path d="M56.3 52.6l.3 .3-.3 .1z"/>
<path d="M56.3 52.5h.5l-.2 .4z"/>
<path d="M52.6 105.9l.3-.3 .2 .4z"/>
<path d="M52.6 105.5l.3 .1-.3 .3z"/>
<path d="M52.2 105.6l.4-.1v.4z"/>
<path d="M52.2 105.6l.3 .4h-.4z"/>
<path d="M52.1 106h.4l-.3 .3z"/>
<path d="M52.5 106l.1 .5-.4-.2z"/>
<path d="M52.6 106l.3 .3-.3 .2z"/>
<path d="M52.6 106h.5l-.2 .3z"/>
<path d="M51.9 52.2l.1 .3h-.4z"/>
<path d="M51.5 52l.4 .2-.3 .3z"/>
<path d="M51.2 52.2l.3-.2v.5z"/>
<path d="M51.2 52.2l.3 .3h-.5z"/>
<path d="M51 52.5h.5l-.3 .4z"/>
<path d="M51.5 52.5v.5l-.3-.1z"/>
<path d="M51.5 52.6l.4 .3-.4 .1z"/>
<path d="M51.6 52.5h.4l-.1 .4z"/>
</g>
<text font-size="5.9" x="53.7" y="32.2">-U5</text>
<g font-size="5.5">
<text x="130.1" y="29.8">0.4 KW</text>
<text x="130.1" y="37.3">ÇIKIS KONVEYOR</text>
<text x="130.1" y="44">MİTSUBİSHİ D700</text>
<text x="200.1" y="144.9">M</text>
</g>
<g font-size="4.6">
<text x="20.3" y="11.3">1</text>
<text x="48.5" y="11.3">2</text>
<text x="76.7" y="11.3">3</text>
<text x="104.9" y="11.3">4</text>
<text x="133.2" y="11.3">5</text>
<text x="161.4" y="11.3">6</text>
<text x="189.6" y="11.3">7</text>
<text x="217.8" y="11.3">8</text>
<text x="246" y="11.3">9</text>
<text x="273" y="11.3">10</text>
</g>
<text font-size="4.1" x="95.8" y="186.6">Cıkıs Konveyor Inverter</text>
<g font-size="3.9">
<text x="281" y="188.8">0</text>
<text x="279.9" y="199.4">07</text>
</g>
<g font-size="3.6">
<text x="48.6" y="50">10</text>
<text x="55.5" y="49.8">2</text>
<text x="60.2" y="49.7">5</text>
<text x="64.8" y="49.7">4 AM</text>
<text x="109.3" y="54">RUN SE</text>
<text x="124.3" y="53.8">S0</text>
<text x="131" y="54">S1 S2 SC</text>
<text x="150.4" y="54">SD</text>
<text x="85.7" y="76.2">A</text>
<text x="92.2" y="76">B</text>
<text x="98.5" y="75.9">C</text>
<text x="111.2" y="75.6">RL</text>
<text x="117.9" y="75.6">RM RH SD</text>
<text x="137.2" y="75.6">PC STF STR</text>
<text x="170.2" y="75.6">L1</text>
<text x="177.6" y="75.5">N</text>
<text x="196.1" y="75.7">U</text>
<text x="201.5" y="75.9">V W</text>
<text x="221.6" y="75.8">PE</text>
</g>
<g font-size="3.4">
<text x="138.5" y="119.9" transform="rotate(-90 138.5 119.9)">CIKIS KONVEYOR START</text>
<text x="150.5" y="119.9" transform="rotate(-90 150.5 119.9)">CIKIS KONVEYOR START</text>
<text x="10.5" y="160.9">-PE</text>
<text x="281.9" y="161">-PE</text>
<text x="109.3" y="201.1">+L1</text>
<text x="212" y="199.4">HARUN ÜZÜMCÜ</text>
</g>
<g font-size="2.7">
<text x="50.9" y="88" transform="rotate(-90 50.9 88)">-J1</text>
<text x="48.9" y="98.9" transform="rotate(-90 48.9 98.9)">80</text>
<text x="55.7" y="98.9" transform="rotate(-90 55.7 98.9)">81</text>
<text x="63.6" y="98.9" transform="rotate(-90 63.6 98.9)">82</text>
<text x="56.4" y="113.2" transform="rotate(-90 56.4 113.2)">-R1</text>
<text x="164.6" y="113.5">10A</text>
<text x="165" y="110.9">-F4</text>
<text x="47.2" y="119.6">POTANSİYOMETRE</text>
<text x="135.9" y="125.7" transform="rotate(-90 135.9 125.7)">87</text>
<text x="155.4" y="125.7" transform="rotate(-90 155.4 125.7)">88</text>
<text x="196.1" y="129.5" transform="rotate(-90 196.1 129.5)">U3</text>
<text x="201.4" y="130" transform="rotate(-90 201.4 130)">V3</text>
<text x="206.1" y="130.2" transform="rotate(-90 206.1 130.2)">W3</text>
<text x="136.7" y="142">START BUTONU</text>
<text x="149" y="139" transform="rotate(-90 149 139)">-B1</text>
<text x="190.2" y="142">-M4</text>
<text x="185.1" y="147.7">0.37 kW</text>
<text x="215.1" y="150" transform="rotate(-90 215.1 150)">PE</text>
<text x="190.1" y="154.6">1425 rpm Ratio=25</text>
<text x="10.7" y="169.6">-T2</text>
<text x="282.6" y="169.4">-T2</text>
<text x="11.2" y="178.6">-N</text>
<text x="282.6" y="178.3">-N</text>
<text x="4.9" y="202.8" transform="rotate(-90 4.9 202.8)">SOLIDWORKS Electrical</text>
<text x="191.6" y="201.5">No 4055</text>
<text x="241.2" y="201.3">E</text>
</g>
<g font-size="2.6">
<text x="170.3" y="122.3" transform="rotate(-90 170.3 122.3)">222</text>
<text x="177.9" y="122.3" transform="rotate(-90 177.9 122.3)">N</text>
</g>
<g font-size="2.4">
<text x="277.2" y="183.8">REVISION</text>
<text x="193.4" y="191.3">0</text>
<text x="198.6" y="191.3">5.12.2022</text>
<text x="214" y="191.3">elektrik</text>
<text x="192" y="194.7">REV.</text>
<text x="202.7" y="194.7">DATE</text>
<text x="218.7" y="194.7">NAME</text>
<text x="242.1" y="194.7">CHANGES</text>
<text x="278" y="194.4">SCHEME</text>
<text x="9.2" y="200.9">CONTRACT:</text>
</g>
<g font-size="2.1">
<text x="192" y="198">Chassis Number</text>
<text x="241.7" y="198.1">Electric Number</text>
</g>
<text font-size="1.9" x="93.6" y="199.2">LOCATION:</text>
<text font-size="1.4" x="7.9" y="205.2">Document realized with version :</text>
<text font-size="1.2" x="30.3" y="205.1">2019.0.4.18</text>
</svg>
